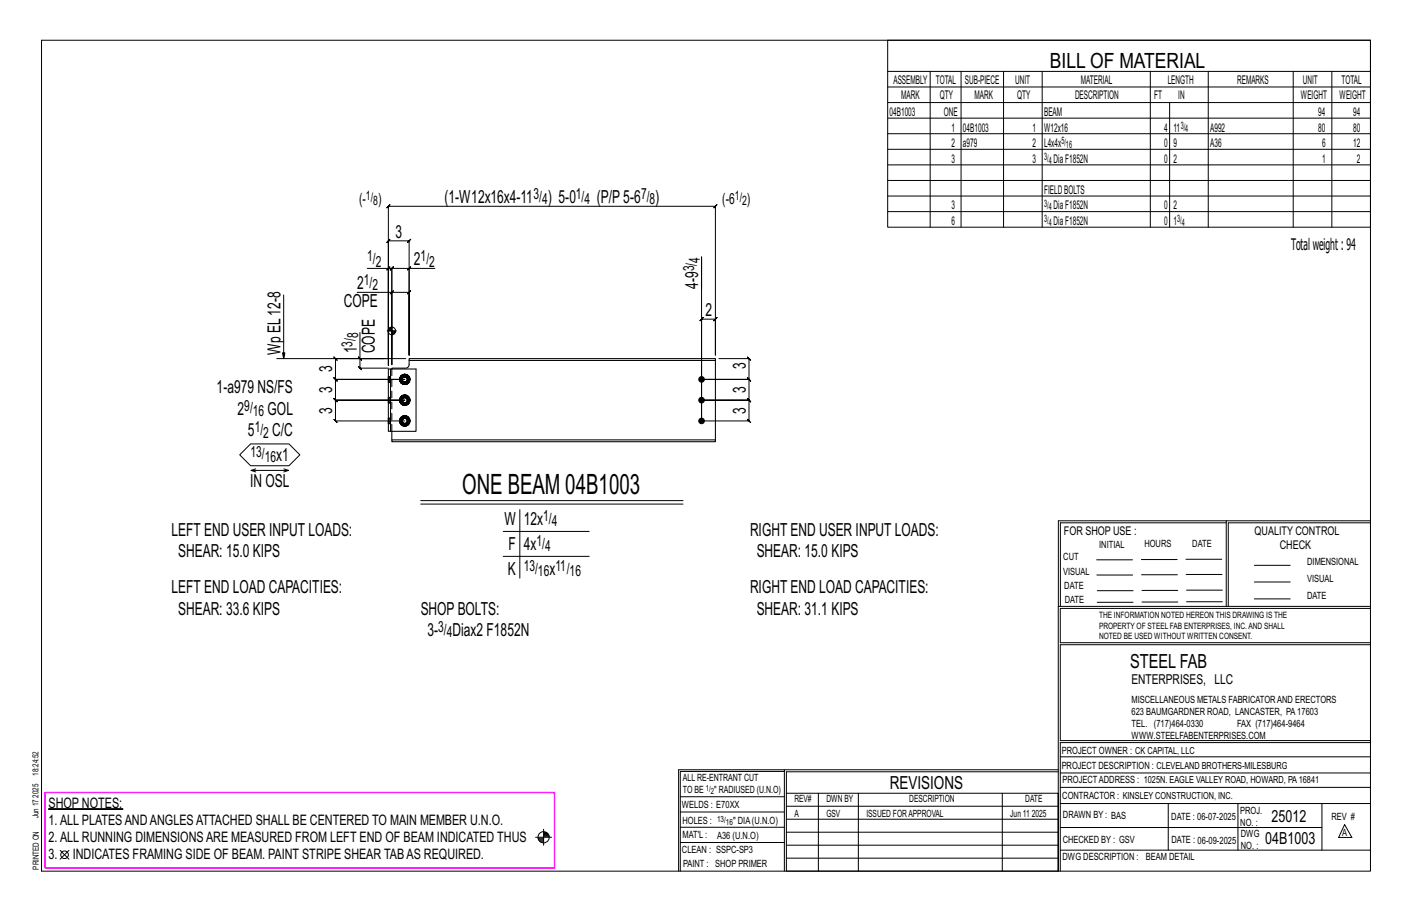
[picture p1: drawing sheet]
<svg xmlns="http://www.w3.org/2000/svg" width="432mm" height="279mm" viewBox="0 0 432 279" stroke-linecap="round" stroke-linejoin="round" font-family="sans-serif">
<g fill="#000" stroke="#000" stroke-width=".31">
<path d="M14.8 247.2h22.8v.2h-22.8z"/>
<circle cx="214.5" cy="116" r=".86"/>
<circle cx="214.5" cy="122.3" r=".86"/>
<circle cx="214.5" cy="128.7" r=".86"/>
</g>
<g fill="none" stroke="#000" stroke-width=".31">
<path d="M12.7 12.3h406.4v254h-406.4zM271.5 12.3h147.6v57.2h-147.6zM271.5 21.8h147.6M271.5 26.6h147.6M271.5 31.4h147.6M271.5 36.1h147.6M284.5 21.8v47.7M293.9 21.8v47.7M306.9 21.8v47.7M318.7 21.8v47.7M351.8 21.8v47.7M357.7 31.4v38.1"/>
<path d="M369.5 21.8v47.7M395.5 21.8v47.7M407.3 21.8v47.7M271.5 40.9h147.6M271.5 45.6h147.6M271.5 50.4h147.6M271.5 55.2h147.6M271.5 59.9h147.6M271.5 64.7h147.6M86.7 90.2v19.4l-.3-1.7h.7l-.4 1.7M109.2 89.4h10.6v22.1M112.3 82h6.5v29.7v-38.1l-.5 .5 1-1-.5 .5h6.3l-.5 .5 1-1-.5 .5v35"/>
<path d="M118.3 82.5l1-1zM118.8 82h1l-.5 .5 1-1-.5 .5v29.5M119.8 89.4l-.5 .5 1-1zM119.8 99.8v8.8M124.6 82.5l1-1zM125.1 82h-5.3l.5-.5-1 1 .5-.5v29.5M133 82h-7.9v26.6v-19.2l.5-.5-1 1 .5-.5h-5.3M214.5 88.2v-9.6v50.1v-31.1l-.5 .5 1-1-.5 .5h4.3l-.5 .5 1-1-.5 .5v11v-45.5l.5-.5-1 1 .5-.5h-100l.5-.5-1 1 .5-.5v46.5h-34.2M109.6 109.1l1 1zM110.1 101.6v8h14M110.1 109.6v2.9l-.5-.5 1 1-.5-.5h8.7M117.4 109.6h-14.8l-.5-.5 1 1-.5-.5v6.4l-.5-.5 1 1-.5-.5h21.2h-21.2l-.5-.5 1 1-.5-.5v6.3l-.5-.5 1 1-.5-.5h21.2h-21.2l-.5-.5 1 1-.5-.5v6.4l-.5-.5 1 1-.5-.5h21.2"/>
<path d="M118.4 101.2h2.8M118.8 100.7v.5M119 100.4v.8M119.2 100.2v1M119.4 100.1v1.1M119.6 100v1.2M120 101.2v1.1M120.2 101.2v1M120.5 101.2v.9M120.7 101.2v.8M120.9 101.2v.4M122.3 116h.5"/>
<path d="M122.4 115.4l.4 .2v.4M122.7 117.1l.5 .3M122.8 116v.4l-.4 .2M122.8 115.6l.3-.4-.4-.3a1.52 1.52 0 0 0 0 2.2l.4-.4-.3-.3M123.1 116.7l.3 .2-.2 .5 .6 .1M123.2 114.6l-.5 .3M123.4 116.9l.4 .1v.5l.6-.1M123.8 114.5l-.6 .1 .2 .4-.3 .2M123.8 115h.4l.2-.4 .5 .3-.4 .3M124.2 115l.3 .2 .3 .8h.5l-.1 .6M124.4 114.6l-.6-.1v.5h-.4M124.5 116.7l.4 .4-.5 .3-.2-.5-.4 .1"/>
<path d="M124.7 116.4l.5 .2-.3 .5M124.8 116l-.3 .7-.3 .2M124.9 114.9l.3 .5-.5 .2M125.2 115.4l.1 .6M219.8 109.6h9.2l-.5-.5 1 1-.5-.5v6.4l-.5-.5 1 1-.5-.5h-14.5h14.5l-.5-.5 1 1-.5-.5v6.3l-.5-.5 1 1-.5-.5h-14.5h14.5l-.5-.5 1 1-.5-.5v6.4l-.5-.5 1 1-.5-.5h-14.5M76.6 135.7h11.8l3.3 3.3-3.3 3.4h-11.8l-3.3-3.4zM122.3 128.7h.5M122.3 122.3h.5M122.4 128.1l.4 .2v.4M122.4 121.7l.4 .2v.4M122.7 129.8l.5 .3M122.7 123.4l.5 .3"/>
<path d="M122.8 128.7v.4l-.4 .2M122.8 122.3v.4l-.4 .2M122.8 128.3l.3-.4-.4-.3a1.52 1.52 0 0 0 0 2.2l.4-.4-.3-.3M122.8 121.9l.3-.3-.4-.3a1.52 1.52 0 0 0 0 2.1l.4-.3-.3-.4M123.1 129.4l.3 .2-.2 .5 .6 .1M123.1 123.1l.3 .2-.2 .4 .6 .1M123.2 127.3l-.5 .3M123.2 120.9l-.5 .4M123.4 129.6l.4 .1v.5l.6-.1M123.4 123.3l.4 .1v.4l.6-.1M123.8 127.2l-.6 .1 .2 .4-.3 .2M123.8 127.7h.4l.2-.4 .5 .3-.4 .3"/>
<path d="M123.8 120.8l-.6 .1 .2 .5-.3 .2M123.8 121.3l.4 .1 .2-.5 .5 .4-.4 .3M124.2 127.7l.3 .2 .3 .8h.5l-.1 .6M124.2 121.4l.3 .2 .3 .7h.5l-.1 .6M124.4 127.3l-.6-.1v.5h-.4M124.4 120.9l-.6-.1v.5l-.4 .1M124.5 129.4l.4 .4-.5 .3-.2-.5-.4 .1M124.5 123.1l.4 .3-.5 .3-.2-.4-.4 .1M124.7 129.1l.5 .2-.3 .5M124.7 122.7l.5 .2-.3 .5M124.8 128.7l-.3 .7-.3 .2M124.8 122.3l-.3 .8-.3 .2"/>
<path d="M124.9 127.6l.3 .5-.5 .2M124.9 121.3l.3 .4-.5 .2M125.2 128.1l.1 .6M125.2 121.7l.1 .6M76.8 143.8h11.4l-1.4 .5M78.2 143.3l-1.4 .5 1.4 .5M86.8 143.3l1.4 .5M128.7 153h80.2M128.7 154.1h80.2M159 155.8v20.9M375 159.8h-50.7v25.6M375 159.2h-51.3l-.1 107.1"/>
<path d="M419.1 159.2h-44.1v26.2M419.1 159.8h-43.5v25.6M153.9 162.5h26.3M153.9 170.1h26.3M335.4 171.1h10.9M335.4 175.8h11M349 171h11M349.1 175.7h11M362.7 171h10.9M362.7 175.6h11M383.6 172.8h11M383.6 177.9h11"/>
<path d="M323.7 185.4h95.4M335.5 184.1h11M335.5 180.6h11M349.2 184h11M349.2 180.5h11M362.9 180.4h10.9M362.9 184h10.9M383.6 183.1h11M419.1 186h-94.9v10.5h94.9M419.1 197.1h-94.9v29.3h94.9v.6h-94.9v39.3M239.9 235.8h-31.9v30.5M239.9 235.3h-32.4v31"/>
<path d="M323.6 235.3h-83.7v31M323.6 235.9h-83.1v6.6M324.2 236.3h94.9M324.2 231.4h94.9M18.4 259.9l2.7 2.7M21.1 259.9l-2.7 2.7M163.8 255.9h4.9M164.6 256.2h1.6M164.6 256.5h1.6M164.7 256.8h1.5M165 257.1h1.2M165.3 257.4h.9"/>
<path d="M166.2 253.5v4.9M166.2 254.8h1.3M166.2 254.5h1M166.2 255.4h1.7M166.2 255.7h1.7M166.2 255.1h1.5M208 252.9h31.9M208 257.5h31.9M208 243.6h31.9M208 248.2h31.9M240.5 242.5h83.1v23.8h-83.1zM240.5 258.4h83.1"/>
<path d="M240.5 254.4h83.1M240.5 250.4h83.1M240.5 246.5h83.1M250.3 242.5v23.8M262.5 242.5v23.8M306.5 242.5v23.8M324.2 253h80.1M324.2 245.6h94.9M324.2 259.9h94.9M324.2 240.7h94.9M357.3 245.6v14.3M378.6 245.6v14.3"/>
<path d="M404.3 245.6v14.3M411.2 252.1l2.2 3.9h-4zM240.5 262.3h83.1"/>
<circle cx="119.8" cy="101.2" r="1.16"/>
<circle cx="166.2" cy="255.9" r="1.71"/>
<circle cx="19.7" cy="261.3" r="1.17"/>
</g>
<path d="M13.8 242.3h155.8v23.1h-155.8z" fill="none" stroke="#f0f" stroke-width=".5"/>
<path d="M118.8 112.8h.6v19.1h-.6zM119.4 112.8h7.8v19.1h-7.8M125.1 109.6h93.7v.6h-93.7zM125.1 110.2v1.3a1.06 1.06 0 0 1-1 1h-4.3v.3M218.8 110.2v24.3M119.8 134.5h99v.5h-99zM119.8 131.9v2.6" fill="none" stroke="#000" stroke-width=".32"/>
<g fill="none" stroke="#000" stroke-width=".31" stroke-dasharray="2 1.4">
<path d="M118.8 116.8h.6zM118.8 116.8v-.2M118.8 116.3v.3h.6v.2M118.8 116v-.4h.6v.4M118.8 115.6v-.2h.6v.2M118.8 115.4v-.2h.6v.2M118.8 115.2h.6M119.4 116.3v-.3h-.6v.3h.6v.3M119.8 112.8v19.1M122.2 116l.1 .6zM122.3 116l.1 .6zM122.3 116l.7-1.3-.7 1.3 .7 1.3-.7-1.3h.5"/>
<path d="M122.3 115.4l-.1 .6zM122.3 116.6l.4 .5zM122.4 116.6l.4-.2v-.4M122.4 115.4l.4 .2v.4M122.7 114.9l-.4 .5zM122.7 117.1l.5 .3zM122.7 114.9l.5-.4zM122.7 117.1l.5 .3M122.7 114.9l.5-.3zM122.7 114.9l.5-.3M122.8 116.4l.6 .5M122.8 115.6l.6-.6"/>
<path d="M123 116l.1 .4zM123 117.3h1.6zM123 114.7h1.6zM123.1 115.2l-.4-.3-.4 1.1 .1-.6v1.2l.3 .5-.3-.5 .3 .5 .4-.4M123.1 115.6l-.1 .4zM123.1 116.4l.3 .3zM123.1 115.6l.3-.3zM123.2 117.4l.6 .2zM123.2 114.5l.6-.1zM123.4 116.9l.4 .1v.5l-.6-.1 .6 .1-.6-.1zM123.4 116.7l.4 .1zM123.4 115.3l.4-.1z"/>
<path d="M123.8 114.5l-.6 .1 .6-.1-.6 .1 .2 .4h.4M123.8 117.6l.6-.2zM123.8 117.5l.6-.1zM123.8 117.5l.6-.1M123.8 117l.4-.1 .2 .5M123.8 116.8l.4-.1zM123.8 115.2l.4 .1zM123.8 114.5l.6 .1-.6-.1 .6 .1-.2 .4h-.4zM123.8 114.4l.6 .1zM124.2 116.9l.3-.2M124.2 116.7l.3-.3zM124.2 115.3l.3 .3z"/>
<path d="M124.2 115l.3 .2M124.4 117.4l.5-.3zM124.4 117.4l.5-.3M124.4 114.6l.5 .3zM124.4 114.6l.5 .3M124.4 114.5l.5 .4zM124.5 115.6l.1 .4zM124.6 114.7l.7 1.3zM124.6 116l-.1 .4zM124.7 116.4l.5 .2-.3 .5M124.7 115.6l.5-.2-.3-.5M124.9 117.1l-.4-.4 .3-.7"/>
<path d="M124.9 114.9l-.4 .3 .3 .8h.5l-.1 .6M124.9 114.9l.4 .5zM125.2 115.4l.1 .6zM125.2 115.4l.1 .6M125.3 116.6l-.4 .5zM125.3 115.4l.1 .6zM125.3 116l-.7 1.3zM125.4 116l-.1 .6zM118.8 129.5h.6zM118.8 129.5v-.2M118.8 129v.3h.6v.2M118.8 128.7v-.4h.6v.4"/>
<path d="M118.8 128.3v-.2h.6v.2M118.8 128.1v-.2h.6v.2M118.8 127.9h.6M118.8 123.1l.6 .1zM118.8 123.1v-.2M118.8 122.7v.2h.6v.2M118.8 122.3v-.3h.6v.3M118.8 122v-.3h.6v.3M118.8 121.7v-.2h.6v.2M118.8 121.5h.6M119.4 129v-.3h-.6v.3h.6v.3M119.4 122.7v-.4h-.6v.4h.6v.2"/>
<path d="M122.2 128.7l.1 .6zM122.2 122.3l.1 .6zM122.3 128.7l.1 .6zM122.3 128.7l.7-1.3-.7 1.3 .7 1.3-.7-1.3h.5M122.3 122.3l.1 .6zM122.3 122.3l.7-1.3-.7 1.3 .7 1.3-.7-1.3h.5M122.3 128.1l-.1 .6zM122.3 129.3l.4 .5zM122.3 121.7l-.1 .6zM122.3 122.9l.4 .6zM122.4 129.3l.4-.2v-.4M122.4 128.1l.4 .2v.4"/>
<path d="M122.4 122.9l.4-.2v-.4M122.4 121.7l.4 .2v.4M122.7 127.6l-.4 .5zM122.7 129.8l.5 .3zM122.7 127.6l.5-.4zM122.7 121.2l-.4 .5zM122.7 123.5l.5 .3zM122.7 121.2l.5-.3zM122.7 129.8l.5 .3M122.7 127.6l.5-.3zM122.7 127.6l.5-.3M122.7 123.4l.5 .3z"/>
<path d="M122.7 123.4l.5 .3M122.7 121.3l.5-.4zM122.7 121.3l.5-.4M122.8 129.1l.6 .5M122.8 128.3l.6-.6M122.8 122.7l.6 .6M122.8 121.9l.6-.5M123 128.7l.1 .4zM123 122.3l.1 .4zM123 130h1.6zM123 127.4h1.6zM123 123.6h1.6z"/>
<path d="M123 121h1.6zM123.1 127.9l-.4-.3-.4 1.1 .1-.6v1.2l.3 .5-.3-.5 .3 .5 .4-.4M123.1 121.6l-.4-.3-.4 1 .1-.6v1.2l.3 .5-.3-.5 .3 .5 .4-.3M123.1 128.3l-.1 .4zM123.1 129.1l.3 .3zM123.1 121.9l-.1 .4zM123.1 122.7l.3 .3zM123.1 121.9l.3-.3zM123.2 130.1l.6 .2zM123.2 127.2l.6-.1zM123.2 123.8l.6 .1zM123.2 120.9l.6-.2z"/>
<path d="M123.4 128l-.3 .3zM123.4 129.6l.4 .1v.5l-.6-.1 .6 .1-.6-.1zM123.4 129.4l.4 .1zM123.4 128l.4-.1zM123.4 123.3l.4 .1v.4l-.6-.1 .6 .1-.6-.1zM123.4 123l.4 .1zM123.4 121.6l.4-.1zM123.8 127.2l-.6 .1 .6-.1-.6 .1 .2 .4h.4M123.8 130.3l.6-.2zM123.8 130.2l.6-.1zM123.8 130.2l.6-.1M123.8 129.7l.4-.1 .2 .5"/>
<path d="M123.8 129.5l.4-.1zM123.8 127.9l.4 .1zM123.8 127.2l.6 .1-.6-.1 .6 .1-.2 .4h-.4zM123.8 127.1l.6 .1zM123.8 120.8l-.6 .1 .6-.1-.6 .1 .2 .5 .4-.1M123.8 123.9l.6-.1zM123.8 123.8l.6-.1zM123.8 123.8l.6-.1M123.8 123.4l.4-.1 .2 .4M123.8 123.1l.4-.1zM123.8 121.5l.4 .1zM123.8 120.8l.6 .1-.6-.1 .6 .1-.2 .5-.4-.1z"/>
<path d="M123.8 120.7l.6 .2zM124.2 129.6l.3-.2M124.2 129.4l.3-.3zM124.2 128l.3 .3zM124.2 127.7l.3 .2M124.2 123.3l.3-.2M124.2 123l.3-.3zM124.2 121.6l.3 .3zM124.2 121.4l.3 .2M124.4 130.1l.5-.3zM124.4 130.1l.5-.3M124.4 127.3l.5 .3z"/>
<path d="M124.4 127.3l.5 .3M124.4 123.7l.5-.3zM124.4 123.7l.5-.3M124.4 120.9l.5 .4zM124.4 120.9l.5 .4M124.4 127.2l.5 .4zM124.4 123.8l.5-.3zM124.4 120.9l.5 .3zM124.5 128.3l.1 .4zM124.5 121.9l.1 .4zM124.6 127.4l.7 1.3zM124.6 121l.7 1.3z"/>
<path d="M124.6 128.7l-.1 .4zM124.6 122.3l-.1 .4zM124.7 129.1l.5 .2-.3 .5M124.7 128.3l.5-.2-.3-.5M124.7 122.7l.5 .2-.3 .5M124.7 121.9l.5-.2-.3-.4M124.9 129.8l-.4-.4 .3-.7M124.9 127.6l-.4 .3 .3 .8h.5l-.1 .6M124.9 123.4l-.4-.3 .3-.8M124.9 121.3l-.4 .3 .3 .7h.5l-.1 .6M124.9 127.6l.4 .5zM124.9 121.2l.4 .5z"/>
<path d="M125.2 128.1l.1 .6zM125.2 128.1l.1 .6M125.2 121.7l.1 .6zM125.2 121.7l.1 .6M125.3 129.3l-.4 .5zM125.3 128.1l.1 .6zM125.3 122.9l-.4 .6zM125.3 121.7l.1 .6zM125.3 128.7l-.7 1.3zM125.3 122.3l-.7 1.3zM125.4 128.7l-.1 .6zM125.4 122.3l-.1 .6z"/>
</g>
<text font-size="8.6" x="141.4" y="151.1">ONE BEAM 04B1003</text>
<text font-size="6.4" x="321.1" y="20.7">BILL OF MATERIAL</text>
<text font-size="5.9" x="345.6" y="204.1">STEEL FAB</text>
<g font-size="5.5">
<text x="135.9" y="62.1">(1-W12x16x4-11</text>
<text x="167.5" y="62.1">) 5-0</text>
<text x="182.5" y="62.1">(P/P5-6</text>
<text x="200.4" y="62.1">)</text>
<text x="120.9" y="72.6">3</text>
<text x="126.6" y="81.1">2</text>
<text x="109.2" y="88.4">2</text>
<text x="213.6" y="88.2" transform="rotate(-90 213.6 88.2)">4-9</text>
<text x="105.2" y="93.9">COPE</text>
<text x="215.8" y="96.6">2</text>
<text x="85.8" y="108.6" transform="rotate(-90 85.8 108.6)">Wp EL12-8</text>
<text x="101.6" y="113.6" transform="rotate(-90 101.6 113.6)">3</text>
<text x="109.1" y="108" transform="rotate(-90 109.1 108)">1</text>
<text x="114.6" y="108" transform="rotate(-90 114.6 108)">COPE</text>
<text x="228.1" y="112.8" transform="rotate(-90 228.1 112.8)">3</text>
<text x="66.3" y="120.3">1-a979 NS/FS</text>
<text x="101.6" y="120.2" transform="rotate(-90 101.6 120.2)">3</text>
<text x="228.1" y="120.2" transform="rotate(-90 228.1 120.2)">3</text>
<text x="72.7" y="126.8">2</text>
<text x="81.8" y="126.8">GOL</text>
<text x="101.6" y="126.5" transform="rotate(-90 101.6 126.5)">3</text>
<text x="228.1" y="126.5" transform="rotate(-90 228.1 126.5)">3</text>
<text x="75.8" y="133.3">5</text>
<text x="83.3" y="133.3">C/C</text>
<text x="84.5" y="140.8">x1</text>
<text x="76.5" y="148.8">IN OSL</text>
<text x="154.3" y="160.5">W</text>
<text x="160.2" y="160.5">12x</text>
<text x="52.5" y="163.7">LEFT END USER INPUT LOADS:</text>
<text x="229.4" y="163.7">RIGHT END USER INPUT LOADS:</text>
<text x="54.5" y="170.3">SHEAR: 15.0 KIPS</text>
<text x="155.5" y="168.1">F</text>
<text x="160.2" y="168.1">4x</text>
<text x="231.4" y="170.3">SHEAR: 15.0 KIPS</text>
<text x="155.3" y="175.7">K</text>
<text x="168" y="175.7">x</text>
<text x="52.5" y="181.4">LEFT END LOAD CAPACITIES:</text>
<text x="229.4" y="181.4">RIGHT END LOAD CAPACITIES:</text>
<text x="54.5" y="187.9">SHEAR: 33.6 KIPS</text>
<text x="128.7" y="187.9">SHOPBOLTS:</text>
<text x="231.4" y="187.9">SHEAR: 31.1 KIPS</text>
<text x="130.7" y="194.4">3-</text>
<text x="138.3" y="194.4">Diax2 F1852N</text>
<text x="272.2" y="241.1">REVISIONS</text>
</g>
<g font-size="5.1">
<text x="388.9" y="251.3">25012</text>
<text x="386.9" y="258.1">04B1003</text>
</g>
<text font-size="4.9" x="394.8" y="76.4">Totalweight : 94</text>
<g font-size="4.7">
<text x="109.8" y="62.2">(-</text>
<text x="115.6" y="62.2">)</text>
<text x="163.2" y="60.8">3/</text>
<text x="165.8" y="62.5">4</text>
<text x="176.1" y="60.8">1/</text>
<text x="178.7" y="62.5">4</text>
<text x="196" y="60.8">7/</text>
<text x="198.7" y="62.5">8</text>
<text x="220.9" y="62.2">(-6</text>
<text x="228.4" y="62.2">)</text>
<text x="112.3" y="79.8">1/</text>
<text x="114.9" y="81.5">2</text>
<text x="128.6" y="79.8">1/</text>
<text x="131.2" y="81.5">2</text>
<text x="212.3" y="82.9" transform="rotate(-90 212.3 82.9)">3/</text>
<text x="214" y="80.3" transform="rotate(-90 214 80.3)">4</text>
<text x="111.3" y="87.1">1/</text>
<text x="113.9" y="88.8">2</text>
<text x="107.8" y="106" transform="rotate(-90 107.8 106)">3/</text>
<text x="109.5" y="103.4" transform="rotate(-90 109.5 103.4)">8</text>
<text x="74.7" y="125.6">9/</text>
<text x="77.3" y="127.2">16</text>
<text x="77.9" y="132.1">1/</text>
<text x="80.5" y="133.7">2</text>
<text x="76.6" y="139.6">13/</text>
<text x="81" y="141.2">16</text>
<text x="166.1" y="159.3">1/</text>
<text x="168.7" y="160.9">4</text>
<text x="164.1" y="166.9">1/</text>
<text x="166.7" y="168.5">4</text>
<text x="160.2" y="174.5">13/</text>
<text x="164.5" y="176.2">16</text>
<text x="169.8" y="174.5">11/</text>
<text x="174.2" y="176.2">16</text>
<text x="134" y="193.1">3/</text>
<text x="136.6" y="194.8">4</text>
</g>
<g font-size="4.4">
<text x="14.8" y="247">SHOP NOTES:</text>
<text x="14.8" y="257.5">2.ALL RUNNING DIMENSIONSARE MEASURED FROM LEFT END OF BEAM INDICATED THUS</text>
<text x="14.8" y="252.2">1.ALL PLATESANDANGLESATTACHED SHALL BE CENTERED TO MAIN MEMBER U.N.O.</text>
<text x="14.8" y="262.7">3.</text>
<text x="22.3" y="262.7">INDICATES FRAMING SIDE OF BEAM. PAINT STRIPE SHEAR TABAS REQUIRED.</text>
</g>
<text font-size="4.2" x="346" y="209.1">ENTERPRISES, LLC</text>
<g font-size="4">
<text x="111.9" y="61.2">1/</text>
<text x="114.1" y="62.6">8</text>
<text x="224.7" y="61.2">1/</text>
<text x="226.9" y="62.6">2</text>
</g>
<g font-size="3.7">
<text x="273.2" y="25.6">ASSEMBLY</text>
<text x="286.2" y="25.6">TOTAL</text>
<text x="295.1" y="25.6">SUB-PIECE</text>
<text x="310.4" y="25.6">UNIT</text>
<text x="330.5" y="25.6">MATERIAL</text>
<text x="357.1" y="25.6">LENGTH</text>
<text x="378.3" y="25.6">REMARKS</text>
<text x="398.4" y="25.6">UNIT</text>
<text x="410.2" y="25.6">TOTAL</text>
<text x="272.1" y="35.5">04B1003</text>
<text x="275.6" y="30.4">MARK</text>
<text x="287.4" y="30.4">QTY</text>
<text x="288.6" y="35.5">ONE</text>
<text x="298" y="30.4">MARK</text>
<text x="311" y="30.4">QTY</text>
<text x="319.3" y="35.5">BEAM</text>
<text x="328.7" y="30.4">DESCRIPTION</text>
<text x="353" y="30.4">FT</text>
<text x="360.3" y="30.4">IN</text>
<text x="397.8" y="30.4">WEIGHT</text>
<text x="403.2" y="35.5">94</text>
<text x="409.6" y="30.4">WEIGHT</text>
<text x="413.8" y="35.5">94</text>
<text x="290.9" y="40.2">1</text>
<text x="294.5" y="40.2">04B1003</text>
<text x="315.8" y="40.2">1</text>
<text x="319.3" y="40.2">W12x16</text>
<text x="356" y="40.2">4</text>
<text x="358.9" y="40.2">11</text>
<text x="370.1" y="40.2">A992</text>
<text x="403.2" y="40.2">80</text>
<text x="413.8" y="40.2">80</text>
<text x="290.9" y="45">2</text>
<text x="294.5" y="45">a979</text>
<text x="315.8" y="45">2</text>
<text x="319.3" y="45">L4x4x</text>
<text x="356" y="45">0</text>
<text x="358.9" y="45">9</text>
<text x="370.1" y="45">A36</text>
<text x="404.3" y="45">6</text>
<text x="413.8" y="45">12</text>
<text x="290.9" y="49.7">3</text>
<text x="315.8" y="49.7">3</text>
<text x="322.2" y="49.7">DiaF1852N</text>
<text x="356" y="49.7">0</text>
<text x="358.9" y="49.7">2</text>
<text x="404.3" y="49.7">1</text>
<text x="415" y="49.7">2</text>
<text x="319.3" y="59.3">FIELDBOLTS</text>
<text x="290.9" y="64">3</text>
<text x="322.2" y="64">DiaF1852N</text>
<text x="356" y="64">0</text>
<text x="358.9" y="64">2</text>
<text x="290.9" y="68.8">6</text>
<text x="322.2" y="68.8">DiaF1852N</text>
<text x="356" y="68.8">0</text>
<text x="358.9" y="68.8">1</text>
<text x="325.3" y="163.4">FOR SHOP USE :</text>
<text x="383.7" y="163.4">QUALITY CONTROL</text>
<text x="391.4" y="167.8">CHECK</text>
</g>
<g font-size="3.1">
<text x="361.1" y="39.4">3/</text>
<text x="362.5" y="40.5">4</text>
<text x="324.6" y="44.1">5/</text>
<text x="326" y="45.3">16</text>
<text x="319.3" y="48.9">3/</text>
<text x="320.7" y="50">4</text>
<text x="319.3" y="63.2">3/</text>
<text x="320.7" y="64.3">4</text>
<text x="319.3" y="68">3/</text>
<text x="320.7" y="69.1">4</text>
<text x="360" y="68">3/</text>
<text x="361.4" y="69.1">4</text>
<text x="336.2" y="167.4">INITIAL</text>
<text x="350" y="167.1">HOURS</text>
<text x="364.6" y="167.2">DATE</text>
<text x="325.2" y="171.3">CUT</text>
<text x="399.8" y="172.8">DIMENSIONAL</text>
<text x="325.1" y="175.8">VISUAL</text>
<text x="399.8" y="177.9">VISUAL</text>
<text x="325.5" y="180">DATE</text>
<text x="325.7" y="184.4">DATE</text>
<text x="399.8" y="183.1">DATE</text>
<text x="346" y="215">MISCELLANEOUS METALS FABRICATORAND ERECTORS</text>
<text x="346" y="218.6">623 BAUMGARDNER ROAD, LANCASTER, PA17603</text>
<text x="346" y="225.8">WWW.STEELFABENTERPRISES.COM</text>
<text x="346" y="222.2">TEL. (717)464-0330</text>
<text x="378.3" y="222.2">FAX (717)464-9464</text>
<text x="324.7" y="230.5">PROJECT OWNER : CK CAPITAL, LLC</text>
<text x="208.8" y="238.8">ALL RE-ENTRANT CUT</text>
<text x="324.7" y="235.1">PROJECT DESCRIPTION : CLEVELAND BROTHERS-MILESBURG</text>
<text x="324.9" y="239.5">PROJECTADDRESS : 1025N. EAGLE VALLEY ROAD, HOWARD, PA16841</text>
<text x="208.8" y="242.5">TO BE</text>
<text x="218.4" y="242.5">&quot; RADIUSED (U.N.O)</text>
<text x="242.9" y="245.3">REV#</text>
<text x="252.7" y="245.3">DWN BY</text>
<text x="278.1" y="245.3">DESCRIPTION</text>
<text x="313.5" y="245.3">DATE</text>
<text x="324.9" y="244.2">CONTRACTOR : KINSLEY CONSTRUCTION, INC.</text>
<text x="208.5" y="247">WELDS : E70XX</text>
<text x="208.7" y="251.7">HOLES :</text>
<text x="224.2" y="251.8">&quot; DIA(U.N.O)</text>
<text x="242.9" y="249.9">A</text>
<text x="252.7" y="249.9">GSV</text>
<text x="264.9" y="249.9">ISSUED FORAPPROVAL</text>
<text x="309" y="249.9">Jun 11</text>
<text x="315.5" y="249.9">2025</text>
<text x="325.1" y="250">DRAWN BY : BAS</text>
<text x="358.2" y="250.5">DATE : 06-07-2025</text>
<text x="379.3" y="248.9">PROJ.</text>
<text x="407.2" y="250.5">REV #</text>
<text x="208.7" y="256.3">MAT'L :</text>
<text x="219.3" y="256.4">A36 (U.N.O)</text>
<text x="325" y="257.6">CHECKED BY : GSV</text>
<text x="358.3" y="257.7">DATE : 06-09-2025</text>
<text x="379.3" y="252.5">NO. :</text>
<text x="379.5" y="255.9">DWG</text>
<text x="410.5" y="255.5">A</text>
<text x="208.6" y="260.7">CLEAN : SSPC-SP3</text>
<text x="324.9" y="262.9">DWG DESCRIPTION :</text>
<text x="350.4" y="263">BEAM DETAIL</text>
<text x="379.5" y="259.5">NO. :</text>
<text x="208.9" y="265">PAINT : SHOP PRIMER</text>
</g>
<g font-size="2.7">
<text x="336.1" y="189">THE INFORMATION NOTED HEREON THIS DRAWING IS THE</text>
<text x="336.1" y="195.4">NOTED BE USED WITHOUT WRITTEN CONSENT.</text>
<text x="336.1" y="192.2">PROPERTY OF STEEL FAB ENTERPRISES, INC.AND SHALL</text>
</g>
<g font-size="2.6">
<text x="215.9" y="241.8">1/</text>
<text x="217.4" y="242.7">2</text>
<text x="219.3" y="251.1">13/</text>
<text x="222" y="252.1">16</text>
</g>
<g font-size="2.5">
<text x="11.7" y="237.1" transform="rotate(-90 11.7 237.1)">18:24:52</text>
<text x="11.8" y="243.8" transform="rotate(-90 11.8 243.8)">2025</text>
<text x="11.8" y="250.1" transform="rotate(-90 11.8 250.1)">Jun 17</text>
<text x="11.9" y="265.8" transform="rotate(-90 11.9 265.8)">PRINTED ON</text>
</g>
</svg>
